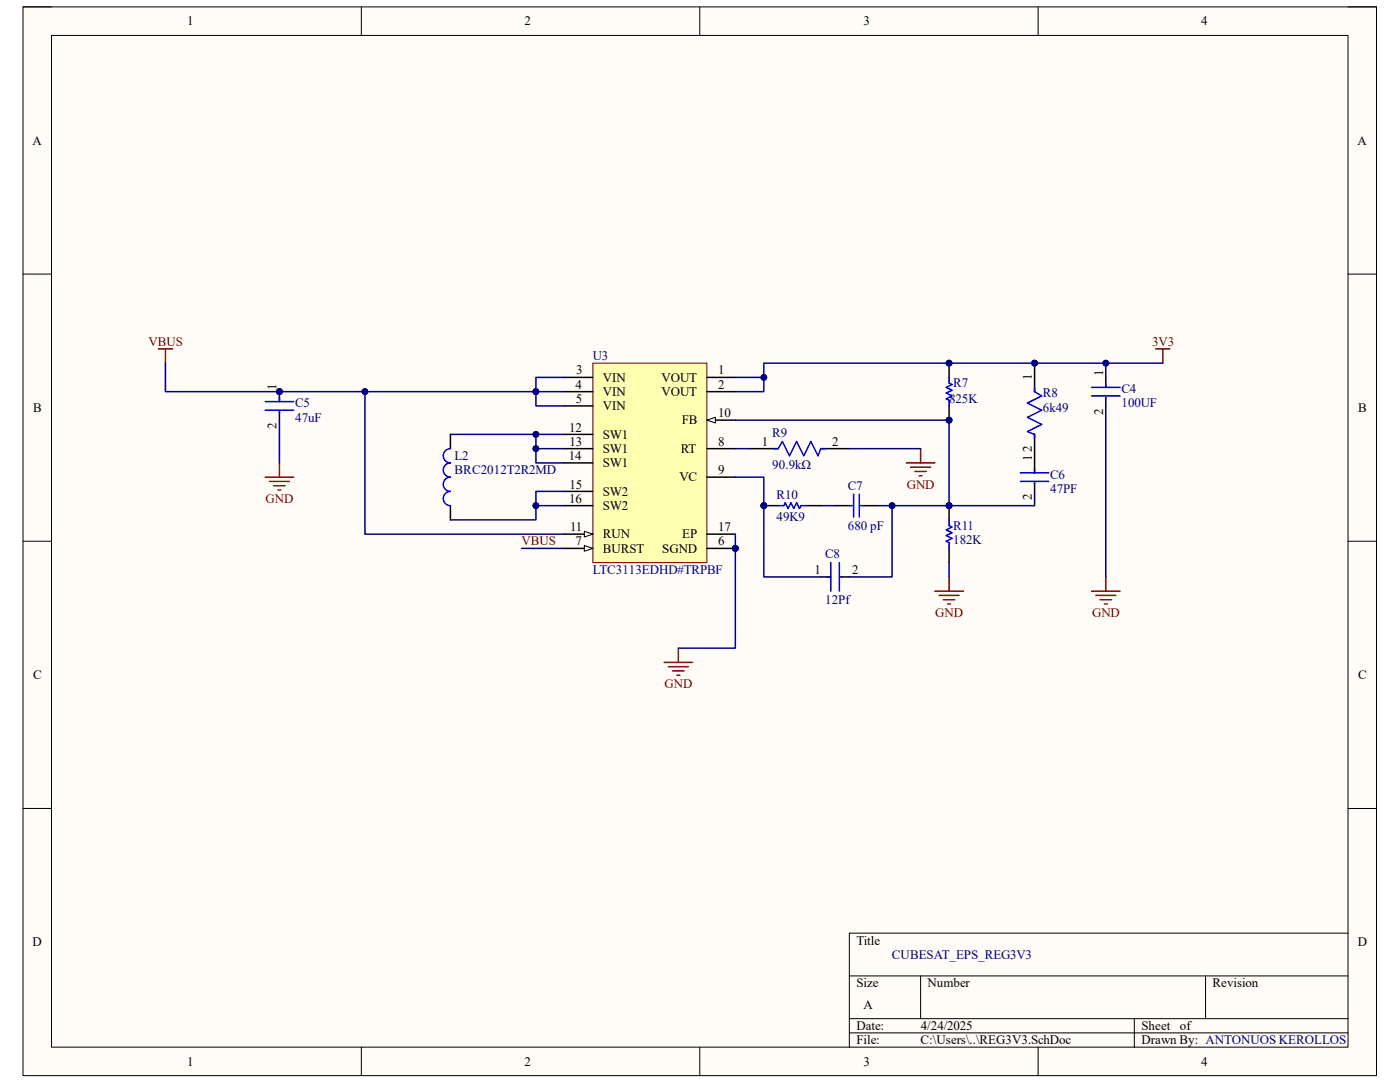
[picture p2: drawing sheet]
<svg xmlns="http://www.w3.org/2000/svg" width="279mm" height="216mm" viewBox="0 0 279 216" stroke-linecap="round" stroke-linejoin="round" font-family="sans-serif">
<path d="M4.6 1.4h270.1v213.2h-270.1z" fill-rule="evenodd" fill="#fffcf8"/>
<path d="M4.6 1.4h270.1v213.2h-270.1z" fill="none" stroke="#000" stroke-width=".2"/>
<path d="M10.3 7.1h258.7v201.8h-258.7z" fill-rule="evenodd" fill="#fffcf8"/>
<g fill="none" stroke="#000" stroke-width=".2">
<path d="M4.6 1.4h5.7M10.3 7.1h258.7v201.8h-258.7zM72.1 1.4v5.7M139.6 1.4v5.7M207.2 1.4v5.7M269 1.4h5.7v5.7M4.6 54.7h5.7M269 54.7h5.7M4.6 108h5.7M269 108h5.7M4.6 161.3h5.7M269 161.3h5.7"/>
<path d="M169.5 194.7h99.5M183.7 194.7v8.6M240.6 194.7v8.6M269 186.2h-99.5v22.7M72.1 208.9v5.7M139.6 208.9v5.7M169.5 203.3h99.5M169.5 206.1h99.5M207.2 208.9v5.7M226.4 203.3v5.6M274.7 208.9v5.7"/>
</g>
<circle cx="146.8" cy="109.4" r=".57" fill="#000080"/>
<circle cx="146.8" cy="109.4" r=".57" fill="none" stroke="#000080" stroke-width=".2"/>
<path d="M118.3 72.5h22.8v39.8h-22.8z" fill-rule="evenodd" fill="#ffffb0"/>
<path d="M118.3 72.5h22.8v39.8h-22.8z" fill="none" stroke="#800000" stroke-width=".2"/>
<path d="M112.6 75.3h5.7M112.6 78.1h5.7M141.1 75.3h5.7M141.1 78.1h5.7M112.6 81h5.7M141.1 109.4h5.7" fill="none" stroke="#000" stroke-width=".3"/>
<circle cx="146.8" cy="109.4" r=".57" fill="#000080"/>
<circle cx="146.8" cy="109.4" r=".57" fill="none" stroke="#000080" stroke-width=".2"/>
<path d="M112.6 109.4h5.7" fill="none" stroke="#000" stroke-width=".3"/>
<path d="M116.6 108.9l1.7 .5-1.7 .6z" fill="#f8fcff"/>
<path d="M116.6 108.9l1.7 .5-1.7 .6z" fill="none" stroke="#000" stroke-width=".2"/>
<path d="M141.1 89.5h5.7M141.1 95.2h5.7M141.1 83.8h5.7" fill="none" stroke="#000" stroke-width=".3"/>
<path d="M141.1 83.8l1.7-.5v1.1z" fill="#f8fcff"/>
<path d="M141.1 83.8l1.7-.5v1.1z" fill="none" stroke="#000" stroke-width=".2"/>
<path d="M112.6 106.6h5.7" fill="none" stroke="#000" stroke-width=".3"/>
<path d="M116.6 106l1.7 .6-1.7 .6z" fill="#f8fcff"/>
<path d="M116.6 106l1.7 .6-1.7 .6z" fill="none" stroke="#000" stroke-width=".2"/>
<path d="M112.6 86.7h5.7M112.6 89.5h5.7M112.6 92.4h5.7M112.6 98.1h5.7M112.6 100.9h5.7M141.1 106.6h5.7" fill="none" stroke="#000" stroke-width=".3"/>
<circle cx="55.8" cy="78.1" r=".57" fill="#000080"/>
<circle cx="55.8" cy="78.1" r=".57" fill="none" stroke="#000080" stroke-width=".2"/>
<path d="M55.8 78.1v2" fill="none" stroke="#000" stroke-width=".3"/>
<circle cx="55.8" cy="78.1" r=".57" fill="#000080"/>
<circle cx="55.8" cy="78.1" r=".57" fill="none" stroke="#000080" stroke-width=".2"/>
<path d="M220.7 75.3v2M220.7 79.3v1.7M55.8 82.1v1.7M149.6 89.5h5.7M163.8 89.5h5.7M206.5 92.4v2M206.5 96.4v1.7M163.8 115.1h2M167.8 115.1h1.7" fill="none" stroke="#000" stroke-width=".3"/>
<g fill="none" stroke="#00f" stroke-width=".3">
<path d="M55.8 79.3v.8M217.8 77.3h5.7M217.8 79h5.7M220.7 76.4v.9M220.7 79.3v.3M52.9 80.1h5.7M52.9 81.8h5.7M55.8 82.1v.3M154.4 89.5h.9l.8-1.4 1.5 2.8 1.4-2.8 1.4 2.8 1.4-2.8 1.4 2.8 .6-1.4h.9M203.6 94.4h5.7M203.6 96.1h5.7M206.5 93.5v.9"/>
<path d="M206.5 96.4v.2M165 115.1h.8M165.8 112.3v5.7M167.5 112.3v5.7M167.8 115.1h.3"/>
</g>
<circle cx="152.4" cy="100.9" r=".57" fill="#000080"/>
<circle cx="152.4" cy="100.9" r=".57" fill="none" stroke="#000080" stroke-width=".2"/>
<path d="M152.4 100.9h2.9M161 100.9h2.8" fill="none" stroke="#000" stroke-width=".3"/>
<circle cx="152.4" cy="100.9" r=".57" fill="#000080"/>
<circle cx="152.4" cy="100.9" r=".57" fill="none" stroke="#000080" stroke-width=".2"/>
<path d="M155.3 100.9h1.1l.3-.6 .6 1.2 .5-1.2 .6 1.2 .6-1.2 .5 1.2 .3-.6h1.2" fill="none" stroke="#00f" stroke-width=".3"/>
<circle cx="189.4" cy="100.9" r=".57" fill="#000080"/>
<circle cx="189.4" cy="100.9" r=".57" fill="none" stroke="#000080" stroke-width=".2"/>
<path d="M189.4 100.9v2.8M189.4 109.4v2.9" fill="none" stroke="#000" stroke-width=".3"/>
<circle cx="189.4" cy="100.9" r=".57" fill="#000080"/>
<circle cx="189.4" cy="100.9" r=".57" fill="none" stroke="#000080" stroke-width=".2"/>
<path d="M189.4 103.7v1.2l.6 .3-1.2 .5 1.2 .6-1.2 .6 1.2 .5-1.2 .6 .6 .3v1.1" fill="none" stroke="#00f" stroke-width=".3"/>
<circle cx="189.4" cy="72.5" r=".57" fill="#000080"/>
<circle cx="189.4" cy="72.5" r=".57" fill="none" stroke="#000080" stroke-width=".2"/>
<circle cx="189.4" cy="83.8" r=".57" fill="#000080"/>
<circle cx="189.4" cy="83.8" r=".57" fill="none" stroke="#000080" stroke-width=".2"/>
<path d="M189.4 72.5v2.8" fill="none" stroke="#000" stroke-width=".3"/>
<circle cx="189.4" cy="72.5" r=".57" fill="#000080"/>
<circle cx="189.4" cy="72.5" r=".57" fill="none" stroke="#000080" stroke-width=".2"/>
<path d="M189.4 81v2.8" fill="none" stroke="#000" stroke-width=".3"/>
<circle cx="189.4" cy="83.8" r=".57" fill="#000080"/>
<circle cx="189.4" cy="83.8" r=".57" fill="none" stroke="#000080" stroke-width=".2"/>
<path d="M189.4 75.3v1.1l.6 .3-1.2 .6 1.2 .6-1.2 .5 1.2 .6-1.2 .6 .6 .3v1.1" fill="none" stroke="#00f" stroke-width=".3"/>
<circle cx="206.5" cy="72.5" r=".57" fill="#000080"/>
<circle cx="206.5" cy="72.5" r=".57" fill="none" stroke="#000080" stroke-width=".2"/>
<path d="M206.5 72.5v5.6" fill="none" stroke="#000" stroke-width=".3"/>
<circle cx="206.5" cy="72.5" r=".57" fill="#000080"/>
<circle cx="206.5" cy="72.5" r=".57" fill="none" stroke="#000080" stroke-width=".2"/>
<path d="M89.9 86.7v2.8M206.5 86.7v5.7M89.9 100.9v2.8M166.7 100.9h2.8M172.3 100.9h2.9" fill="none" stroke="#000" stroke-width=".3"/>
<path d="M206.5 77.3v.8l1.4 .9-2.8 1.4 2.8 1.5-2.8 1.4 2.8 1.4-2.8 1.4 1.4 .6v.8M89.9 89.5a1.42 1.42 0 0 0-1.4 1.4 1.42 1.42 0 0 0 1.4 1.5 1.42 1.42 0 0 0-1.4 1.4 1.42 1.42 0 0 0 1.4 1.4 1.42 1.42 0 0 0-1.4 1.4 1.42 1.42 0 0 0 1.4 1.5 1.42 1.42 0 0 0-1.4 1.4 1.42 1.42 0 0 0 1.4 1.4M170.4 98.6v4.6M171.5 98.6v4.6M169.5 100.9h.9M171.5 100.9h.8" fill="none" stroke="#00f" stroke-width=".3"/>
<g fill="none" stroke="#800000" stroke-width=".3">
<path d="M31.6 69.6h2.8M33 69.6v2.9M230.6 69.6h2.9M232.1 69.6v2.9M52.9 95.2h5.7M53.8 96.1h4M54.6 96.9h2.3M55.5 97.8h.5M55.8 92.4v2.8M180.9 92.4h5.7M181.7 93.2h4M182.6 94.1h2.3"/>
<path d="M183.4 94.9h.6M183.7 89.5v2.9M186.6 118h5.7M187.4 118.8h4M188.3 119.7h2.2M189.4 115.1v2.9M217.8 118h5.7M218.7 118.8h4M219.6 119.7h2.2M220.7 115.1v2.9M132.5 132.2h5.7M133.4 133h4"/>
<path d="M134.2 133.9h2.3M135.1 134.7h.6M135.4 129.3v2.9M189.1 120.5h.6M220.4 120.5h.6"/>
</g>
<path d="M112.6 75.3h-5.7v5.7h5.7" fill="none" stroke="#000080" stroke-width=".3"/>
<circle cx="106.9" cy="78.1" r=".57" fill="#000080"/>
<circle cx="106.9" cy="78.1" r=".57" fill="none" stroke="#000080" stroke-width=".2"/>
<path d="M106.9 78.1h5.7" fill="none" stroke="#000080" stroke-width=".3"/>
<circle cx="106.9" cy="78.1" r=".57" fill="#000080"/>
<circle cx="106.9" cy="78.1" r=".57" fill="none" stroke="#000080" stroke-width=".2"/>
<path d="M55.8 78.1h51.1" fill="none" stroke="#000080" stroke-width=".3"/>
<circle cx="106.9" cy="78.1" r=".57" fill="#000080"/>
<circle cx="106.9" cy="78.1" r=".57" fill="none" stroke="#000080" stroke-width=".2"/>
<circle cx="72.8" cy="78.1" r=".57" fill="#000080"/>
<circle cx="72.8" cy="78.1" r=".57" fill="none" stroke="#000080" stroke-width=".2"/>
<circle cx="55.8" cy="78.1" r=".57" fill="#000080"/>
<circle cx="55.8" cy="78.1" r=".57" fill="none" stroke="#000080" stroke-width=".2"/>
<path d="M33 72.5v5.6h22.8" fill="none" stroke="#000080" stroke-width=".3"/>
<circle cx="55.8" cy="78.1" r=".57" fill="#000080"/>
<circle cx="55.8" cy="78.1" r=".57" fill="none" stroke="#000080" stroke-width=".2"/>
<path d="M55.8 83.8v8.6M112.6 86.7h-5.7v5.7h5.7" fill="none" stroke="#000080" stroke-width=".3"/>
<circle cx="106.9" cy="86.7" r=".57" fill="#000080"/>
<circle cx="106.9" cy="86.7" r=".57" fill="none" stroke="#000080" stroke-width=".2"/>
<circle cx="106.9" cy="89.5" r=".57" fill="#000080"/>
<circle cx="106.9" cy="89.5" r=".57" fill="none" stroke="#000080" stroke-width=".2"/>
<path d="M106.9 89.5h5.7" fill="none" stroke="#000080" stroke-width=".3"/>
<circle cx="106.9" cy="89.5" r=".57" fill="#000080"/>
<circle cx="106.9" cy="89.5" r=".57" fill="none" stroke="#000080" stroke-width=".2"/>
<path d="M146.8 109.4v19.9h-11.4" fill="none" stroke="#000080" stroke-width=".3"/>
<circle cx="146.8" cy="109.4" r=".57" fill="#000080"/>
<circle cx="146.8" cy="109.4" r=".57" fill="none" stroke="#000080" stroke-width=".2"/>
<path d="M146.8 75.3h5.6v2.8h-5.6" fill="none" stroke="#000080" stroke-width=".3"/>
<circle cx="152.4" cy="75.3" r=".57" fill="#000080"/>
<circle cx="152.4" cy="75.3" r=".57" fill="none" stroke="#000080" stroke-width=".2"/>
<path d="M232.1 72.5h-79.7v2.8M220.7 81v34.1" fill="none" stroke="#000080" stroke-width=".3"/>
<circle cx="152.4" cy="75.3" r=".57" fill="#000080"/>
<circle cx="152.4" cy="75.3" r=".57" fill="none" stroke="#000080" stroke-width=".2"/>
<circle cx="189.4" cy="72.5" r=".57" fill="#000080"/>
<circle cx="189.4" cy="72.5" r=".57" fill="none" stroke="#000080" stroke-width=".2"/>
<circle cx="206.5" cy="72.5" r=".57" fill="#000080"/>
<circle cx="206.5" cy="72.5" r=".57" fill="none" stroke="#000080" stroke-width=".2"/>
<circle cx="220.7" cy="72.5" r=".57" fill="#000080"/>
<circle cx="220.7" cy="72.5" r=".57" fill="none" stroke="#000080" stroke-width=".2"/>
<path d="M220.7 72.5v2.8" fill="none" stroke="#000080" stroke-width=".3"/>
<circle cx="220.7" cy="72.5" r=".57" fill="#000080"/>
<circle cx="220.7" cy="72.5" r=".57" fill="none" stroke="#000080" stroke-width=".2"/>
<path d="M146.8 95.2h5.6v5.7" fill="none" stroke="#000080" stroke-width=".3"/>
<circle cx="152.4" cy="100.9" r=".57" fill="#000080"/>
<circle cx="152.4" cy="100.9" r=".57" fill="none" stroke="#000080" stroke-width=".2"/>
<path d="M163.8 100.9h2.9M175.2 100.9h2.8v14.2h-8.5" fill="none" stroke="#000080" stroke-width=".3"/>
<circle cx="178" cy="100.9" r=".57" fill="#000080"/>
<circle cx="178" cy="100.9" r=".57" fill="none" stroke="#000080" stroke-width=".2"/>
<path d="M152.4 100.9v14.2h11.4" fill="none" stroke="#000080" stroke-width=".3"/>
<circle cx="152.4" cy="100.9" r=".57" fill="#000080"/>
<circle cx="152.4" cy="100.9" r=".57" fill="none" stroke="#000080" stroke-width=".2"/>
<path d="M178 100.9h11.4" fill="none" stroke="#000080" stroke-width=".3"/>
<circle cx="178" cy="100.9" r=".57" fill="#000080"/>
<circle cx="178" cy="100.9" r=".57" fill="none" stroke="#000080" stroke-width=".2"/>
<circle cx="189.4" cy="100.9" r=".57" fill="#000080"/>
<circle cx="189.4" cy="100.9" r=".57" fill="none" stroke="#000080" stroke-width=".2"/>
<path d="M146.8 89.5h2.8M206.5 98.1v2.8h-17.1" fill="none" stroke="#000080" stroke-width=".3"/>
<circle cx="189.4" cy="100.9" r=".57" fill="#000080"/>
<circle cx="189.4" cy="100.9" r=".57" fill="none" stroke="#000080" stroke-width=".2"/>
<path d="M89.9 86.7h17M169.5 89.5h14.2" fill="none" stroke="#000080" stroke-width=".3"/>
<circle cx="106.9" cy="86.7" r=".57" fill="#000080"/>
<circle cx="106.9" cy="86.7" r=".57" fill="none" stroke="#000080" stroke-width=".2"/>
<path d="M106.9 100.9h5.7" fill="none" stroke="#000080" stroke-width=".3"/>
<circle cx="106.9" cy="100.9" r=".57" fill="#000080"/>
<circle cx="106.9" cy="100.9" r=".57" fill="none" stroke="#000080" stroke-width=".2"/>
<path d="M72.8 78.1v28.5h39.8" fill="none" stroke="#000080" stroke-width=".3"/>
<circle cx="72.8" cy="78.1" r=".57" fill="#000080"/>
<circle cx="72.8" cy="78.1" r=".57" fill="none" stroke="#000080" stroke-width=".2"/>
<path d="M146.8 106.6v2.8" fill="none" stroke="#000080" stroke-width=".3"/>
<circle cx="146.8" cy="109.4" r=".57" fill="#000080"/>
<circle cx="146.8" cy="109.4" r=".57" fill="none" stroke="#000080" stroke-width=".2"/>
<path d="M112.6 98.1h-5.7v5.6h-17M104.1 109.4h8.5" fill="none" stroke="#000080" stroke-width=".3"/>
<circle cx="106.9" cy="100.9" r=".57" fill="#000080"/>
<circle cx="106.9" cy="100.9" r=".57" fill="none" stroke="#000080" stroke-width=".2"/>
<path d="M146.8 83.8h42.6v17.1" fill="none" stroke="#000080" stroke-width=".3"/>
<circle cx="189.4" cy="83.8" r=".57" fill="#000080"/>
<circle cx="189.4" cy="83.8" r=".57" fill="none" stroke="#000080" stroke-width=".2"/>
<circle cx="189.4" cy="100.9" r=".57" fill="#000080"/>
<circle cx="189.4" cy="100.9" r=".57" fill="none" stroke="#000080" stroke-width=".2"/>
<path d="M189.4 112.3v2.8" fill="none" stroke="#000080" stroke-width=".3"/>
<g font-size="2.6">
<text x="37.4" y="5.1">1</text>
<text x="104.7" y="5.1">2</text>
<text x="172.3" y="5.1">3</text>
<text x="239.7" y="5.1">4</text>
<text x="6.5" y="28.9">A</text>
<text x="270.9" y="28.9">A</text>
<text x="55.2" y="77.9" transform="rotate(-90 55.2 77.9)">1</text>
<text x="114.9" y="77.6">4</text>
<text x="115" y="74.7">3</text>
<text x="120.3" y="76.2">VIN</text>
<text x="132" y="76.2">VOUT</text>
<text x="143.3" y="74.7">1</text>
<text x="143.3" y="77.6">2</text>
<text x="205.9" y="75.9" transform="rotate(-90 205.9 75.9)">1</text>
<text x="220.1" y="75" transform="rotate(-90 220.1 75)">1</text>
<text x="6.6" y="82.2">B</text>
<text x="114.9" y="80.4">5</text>
<text x="120.3" y="79">VIN</text>
<text x="120.3" y="81.8">VIN</text>
<text x="132" y="79">VOUT</text>
<text x="143.3" y="83.3">10</text>
<text x="220.1" y="82.7" transform="rotate(-90 220.1 82.7)">2</text>
<text x="271.1" y="82.2">B</text>
<text x="55.2" y="85.6" transform="rotate(-90 55.2 85.6)">2</text>
<text x="113.6" y="86.1">12</text>
<text x="113.7" y="88.9">13</text>
<text x="120.3" y="87.5">SW1</text>
<text x="136.1" y="84.7">FB</text>
<text x="143.3" y="88.9">8</text>
<text x="152" y="88.9">1</text>
<text x="166.1" y="88.9">2</text>
<text x="113.5" y="91.8">14</text>
<text x="120.3" y="90.4">SW1</text>
<text x="120.3" y="93.2">SW1</text>
<text x="135.8" y="90.4">RT</text>
<text x="143.3" y="94.7">9</text>
<text x="205.9" y="92.1" transform="rotate(-90 205.9 92.1)">1</text>
<text x="205.9" y="90.1" transform="rotate(-90 205.9 90.1)">2</text>
<text x="113.6" y="100.3">16</text>
<text x="113.6" y="97.5">15</text>
<text x="120.3" y="98.9">SW2</text>
<text x="120.3" y="101.7">SW2</text>
<text x="135.6" y="96.1">VC</text>
<text x="205.9" y="99.8" transform="rotate(-90 205.9 99.8)">2</text>
<text x="113.8" y="106">11</text>
<text x="120.3" y="107.4">RUN</text>
<text x="136.1" y="107.4">EP</text>
<text x="143.3" y="106">17</text>
<text x="114.9" y="108.8">7</text>
<text x="120.3" y="110.3">BURST</text>
<text x="132.2" y="110.3">SGND</text>
<text x="143.3" y="108.8">6</text>
<text x="162.6" y="114.6">1</text>
<text x="170.1" y="114.6">2</text>
<text x="6.6" y="135.5">C</text>
<text x="271.1" y="135.5">C</text>
<text x="6.5" y="188.8">D</text>
<text x="170.9" y="188.5">Title</text>
<text x="271" y="188.8">D</text>
<text x="170.9" y="197">Size</text>
<text x="185.1" y="197">Number</text>
<text x="242" y="197">Revision</text>
<text x="172.3" y="201.3">A</text>
<text x="170.9" y="205.5">Date:</text>
<text x="170.9" y="208.4">File:</text>
<text x="183.7" y="208.4">C:\Users\..\REG3V3.SchDoc</text>
<text x="183.7" y="205.5">4/24/2025</text>
<text x="227.8" y="205.5">Sheet</text>
<text x="227.8" y="208.4">Drawn By: ANTONUOS KEROLLOS</text>
<text x="235.5" y="205.5">of</text>
<text x="37.4" y="212.6">1</text>
<text x="104.7" y="212.6">2</text>
<text x="172.3" y="212.6">3</text>
<text x="239.7" y="212.6">4</text>
</g>
<g font-size="2.6" fill="#800000">
<text x="29.6" y="69">VBUS</text>
<text x="230" y="69">3V3</text>
<text x="53" y="100.3">GND</text>
<text x="181" y="97.5">GND</text>
<text x="104.1" y="108.8">VBUS</text>
<text x="186.6" y="123.1">GND</text>
<text x="217.9" y="123.1">GND</text>
<text x="132.6" y="137.3">GND</text>
</g>
<g font-size="2.6" fill="#000080">
<text x="118.3" y="71.9">U3</text>
<text x="190.2" y="77.3">R7</text>
<text x="58.9" y="81.3">C5</text>
<text x="189.4" y="80.4">825K</text>
<text x="208.2" y="79.3">R8</text>
<text x="208.2" y="82.1">6k49</text>
<text x="223.8" y="78.4">C4</text>
<text x="223.8" y="81.3">100UF</text>
<text x="58.9" y="84.1">47uF</text>
<text x="154.1" y="87.2">R9</text>
<text x="90.7" y="91.8">L2</text>
<text x="90.7" y="94.7">BRC2012T2R2MD</text>
<text x="154.1" y="93.5">90.9kΩ</text>
<text x="209.6" y="95.5">C6</text>
<text x="155" y="99.5">R10</text>
<text x="169.2" y="97.7">C7</text>
<text x="209.6" y="98.3">47PF</text>
<text x="155" y="104">49K9</text>
<text x="169.2" y="105.7">680 pF</text>
<text x="190.2" y="105.7">R11</text>
<text x="164.7" y="111.4">C8</text>
<text x="190.2" y="108.6">182K</text>
<text x="118.3" y="114.6">LTC3113EDHD#TRPBF</text>
<text x="164.7" y="120.5">12Pf</text>
<text x="178" y="191.3">CUBESAT_EPS_REG3V3</text>
</g>
</svg>
